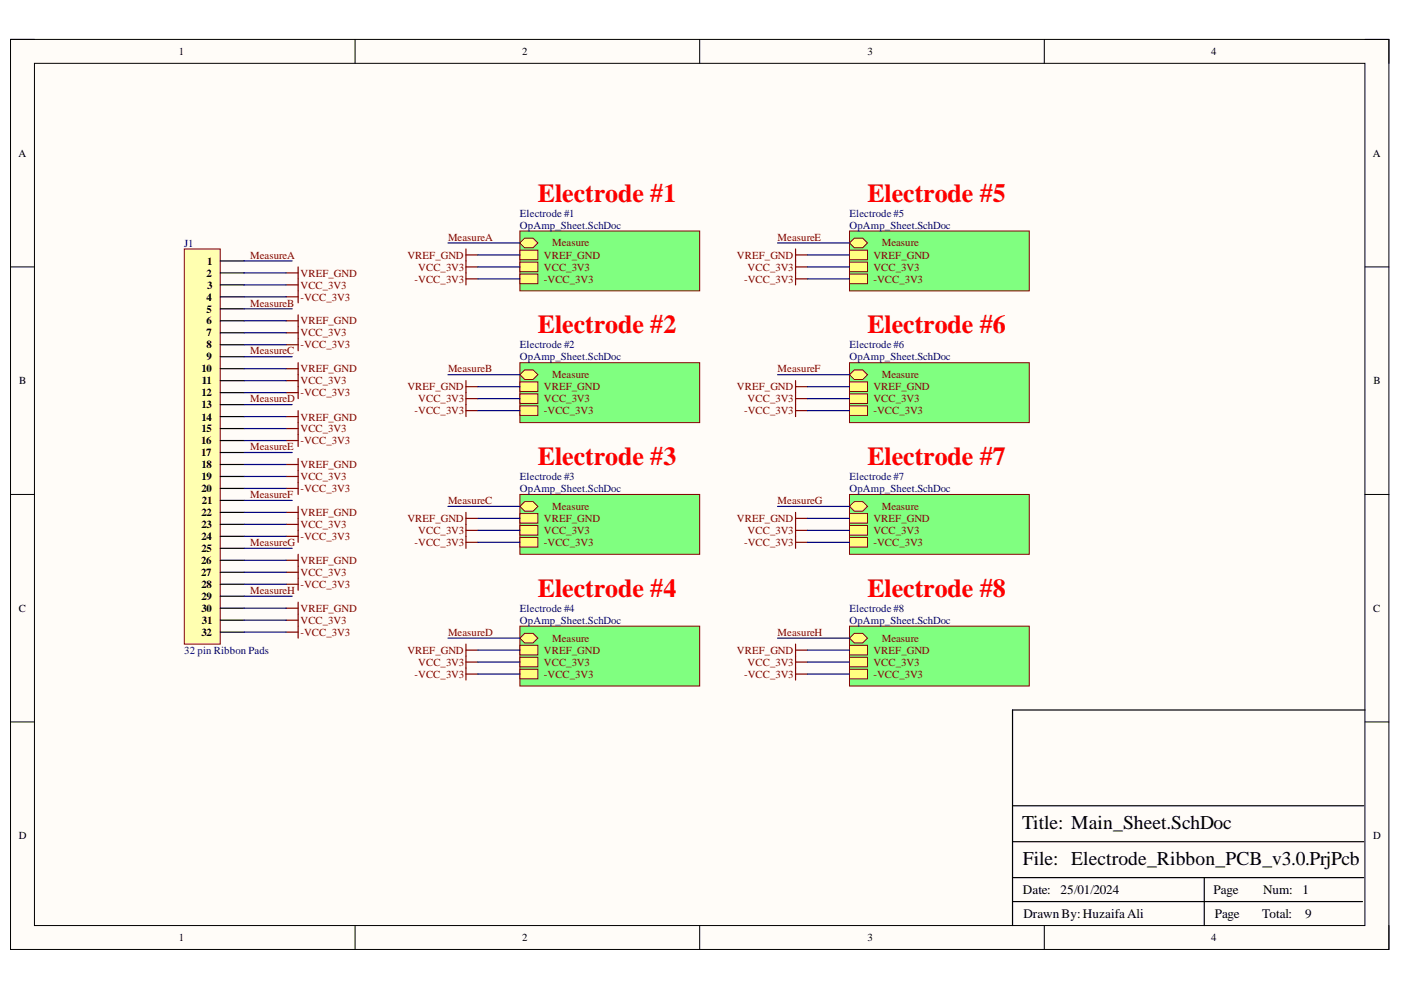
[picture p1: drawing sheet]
<svg xmlns="http://www.w3.org/2000/svg" width="297mm" height="210mm" viewBox="0 0 297 210" stroke-linecap="round" stroke-linejoin="round" font-family="sans-serif">
<path d="M2.2 8.4h292.3v192.9h-292.3z" fill-rule="evenodd" fill="#fffcf8"/>
<path d="M2.2 8.4h292.3v192.9h-292.3z" fill="none" stroke="#000" stroke-width=".21"/>
<path d="M7.3 13.4h282.1v182.8h-282.1z" fill-rule="evenodd" fill="#fffcf8"/>
<g fill="none" stroke="#000" stroke-width=".21">
<path d="M2.2 8.4h5.1M7.3 13.4h282.1v182.8h-282.1zM75.3 8.4v5M148.3 8.4v5M221.4 8.4v5M289.4 8.4h5.1v5M2.2 56.6h5.1M289.4 56.6h5.1M2.2 104.8h5.1M289.4 104.8h5.1M2.2 153.1h5.1M289.4 153.1h5.1"/>
<path d="M75.3 196.2v5.1M148.3 196.2v5.1M221.4 196.2v5.1M294.5 196.2v5.1"/>
</g>
<path d="M289.4 150.5h-74.7v45.7M214.7 178.5h74.4M214.7 170.8h74.4M214.7 191.2h74.2M214.7 186.1h74.4M255.3 186.1v10.1" fill="none" stroke="#000" stroke-width=".25"/>
<g fill="none" stroke="#800000" stroke-width=".25">
<path d="M60.7 57.9h2.5M63.2 56.6v5.1M60.7 60.4h2.5M60.7 68h2.5M60.7 70.6h2.5M60.7 78.2h2.5M63.2 66.7v5.1M63.2 76.9v5.1M60.7 80.7h2.5M60.7 88.3h2.5M60.7 90.9h2.5M60.7 98.5h2.5"/>
<path d="M63.2 87.1v5M63.2 97.2v5.1M60.7 101h2.5M60.7 108.6h2.5M60.7 111.2h2.5M60.7 118.8h2.5M63.2 107.4v5M63.2 117.5v5.1M60.7 121.3h2.5M60.7 129h2.5M60.7 131.5h2.5M63.2 127.7v5.1"/>
</g>
<path d="M39.1 52.8h7.6v83.8h-7.6z" fill-rule="evenodd" fill="#ffffb0"/>
<path d="M39.1 52.8h7.6v83.8h-7.6z" fill="none" stroke="#800000" stroke-width=".21"/>
<g fill="none" stroke="#000" stroke-width=".25">
<path d="M46.7 55.3h5.1M46.7 57.9h5.1M46.7 60.4h5.1M46.7 62.9h5.1M46.7 65.5h5.1M46.7 68h5.1M46.7 70.6h5.1M46.7 73.1h5.1M46.7 75.6h5.1M46.7 78.2h5.1M46.7 80.7h5.1M46.7 83.3h5.1"/>
<path d="M46.7 85.8h5.1M46.7 88.3h5.1M46.7 90.9h5.1M46.7 93.4h5.1M46.7 95.9h5.1M46.7 98.5h5.1M46.7 101h5.1M46.7 103.6h5.1M46.7 106.1h5.1M46.7 108.6h5.1M46.7 111.2h5.1M46.7 113.7h5.1"/>
<path d="M46.7 116.3h5.1M46.7 118.8h5.1M46.7 121.3h5.1M46.7 123.9h5.1M46.7 126.4h5.1M46.7 129h5.1M46.7 131.5h5.1M46.7 134h5.1"/>
</g>
<path d="M110.2 49h38.1v12.7h-38.1z" fill-rule="evenodd" fill="#80ff80"/>
<path d="M110.2 49h38.1v12.7h-38.1z" fill="none" stroke="#800000" stroke-width=".21"/>
<path d="M110.2 51.5l1-1h1.8l1 1-1 1h-1.8z" fill-rule="evenodd" fill="#ffff80"/>
<path d="M110.2 51.5l1-1h1.8l1 1-1 1h-1.8z" fill="none" stroke="#800000" stroke-width=".21"/>
<path d="M110.2 55.6h3.8v2h-3.8z" fill-rule="evenodd" fill="#ffff80"/>
<path d="M110.2 55.6h3.8v2h-3.8z" fill="none" stroke="#800000" stroke-width=".21"/>
<path d="M110.2 58.1h3.8v2h-3.8z" fill-rule="evenodd" fill="#ffff80"/>
<path d="M110.2 58.1h3.8v2h-3.8z" fill="none" stroke="#800000" stroke-width=".21"/>
<path d="M110.2 53h3.8v2.1h-3.8z" fill-rule="evenodd" fill="#ffff80"/>
<path d="M110.2 53h3.8v2.1h-3.8z" fill="none" stroke="#800000" stroke-width=".21"/>
<path d="M110.2 76.9h38.1v12.7h-38.1z" fill-rule="evenodd" fill="#80ff80"/>
<path d="M110.2 76.9h38.1v12.7h-38.1z" fill="none" stroke="#800000" stroke-width=".21"/>
<path d="M110.2 79.4l1-1h1.8l1 1-1 1.1h-1.8z" fill-rule="evenodd" fill="#ffff80"/>
<path d="M110.2 79.4l1-1h1.8l1 1-1 1.1h-1.8z" fill="none" stroke="#800000" stroke-width=".21"/>
<path d="M110.2 83.5h3.8v2h-3.8z" fill-rule="evenodd" fill="#ffff80"/>
<path d="M110.2 83.5h3.8v2h-3.8z" fill="none" stroke="#800000" stroke-width=".21"/>
<path d="M110.2 86h3.8v2.1h-3.8z" fill-rule="evenodd" fill="#ffff80"/>
<path d="M110.2 86h3.8v2.1h-3.8z" fill="none" stroke="#800000" stroke-width=".21"/>
<path d="M110.2 81h3.8v2h-3.8z" fill-rule="evenodd" fill="#ffff80"/>
<path d="M110.2 81h3.8v2h-3.8z" fill="none" stroke="#800000" stroke-width=".21"/>
<path d="M110.2 104.8h38.1v12.7h-38.1z" fill-rule="evenodd" fill="#80ff80"/>
<path d="M110.2 104.8h38.1v12.7h-38.1z" fill="none" stroke="#800000" stroke-width=".21"/>
<path d="M110.2 107.4l1-1h1.8l1 1-1 1h-1.8z" fill-rule="evenodd" fill="#ffff80"/>
<path d="M110.2 107.4l1-1h1.8l1 1-1 1h-1.8z" fill="none" stroke="#800000" stroke-width=".21"/>
<path d="M110.2 111.4h3.8v2.1h-3.8z" fill-rule="evenodd" fill="#ffff80"/>
<path d="M110.2 111.4h3.8v2.1h-3.8z" fill="none" stroke="#800000" stroke-width=".21"/>
<path d="M110.2 114h3.8v2h-3.8z" fill-rule="evenodd" fill="#ffff80"/>
<path d="M110.2 114h3.8v2h-3.8z" fill="none" stroke="#800000" stroke-width=".21"/>
<path d="M110.2 108.9h3.8v2h-3.8z" fill-rule="evenodd" fill="#ffff80"/>
<path d="M110.2 108.9h3.8v2h-3.8z" fill="none" stroke="#800000" stroke-width=".21"/>
<path d="M110.2 132.8h38.1v12.7h-38.1z" fill-rule="evenodd" fill="#80ff80"/>
<path d="M110.2 132.8h38.1v12.7h-38.1z" fill="none" stroke="#800000" stroke-width=".21"/>
<path d="M110.2 135.3l1-1h1.8l1 1-1 1h-1.8z" fill-rule="evenodd" fill="#ffff80"/>
<path d="M110.2 135.3l1-1h1.8l1 1-1 1h-1.8z" fill="none" stroke="#800000" stroke-width=".21"/>
<path d="M110.2 139.4h3.8v2h-3.8z" fill-rule="evenodd" fill="#ffff80"/>
<path d="M110.2 139.4h3.8v2h-3.8z" fill="none" stroke="#800000" stroke-width=".21"/>
<path d="M110.2 141.9h3.8v2h-3.8z" fill-rule="evenodd" fill="#ffff80"/>
<path d="M110.2 141.9h3.8v2h-3.8z" fill="none" stroke="#800000" stroke-width=".21"/>
<path d="M110.2 136.8h3.8v2.1h-3.8z" fill-rule="evenodd" fill="#ffff80"/>
<path d="M110.2 136.8h3.8v2.1h-3.8z" fill="none" stroke="#800000" stroke-width=".21"/>
<path d="M180.1 49h38.1v12.7h-38.1z" fill-rule="evenodd" fill="#80ff80"/>
<path d="M180.1 49h38.1v12.7h-38.1z" fill="none" stroke="#800000" stroke-width=".21"/>
<path d="M180.1 51.5l1-1h1.8l1 1-1 1h-1.8z" fill-rule="evenodd" fill="#ffff80"/>
<path d="M180.1 51.5l1-1h1.8l1 1-1 1h-1.8z" fill="none" stroke="#800000" stroke-width=".21"/>
<path d="M180.1 55.6h3.8v2h-3.8z" fill-rule="evenodd" fill="#ffff80"/>
<path d="M180.1 55.6h3.8v2h-3.8z" fill="none" stroke="#800000" stroke-width=".21"/>
<path d="M180.1 58.1h3.8v2.1h-3.8z" fill-rule="evenodd" fill="#ffff80"/>
<path d="M180.1 58.1h3.8v2.1h-3.8z" fill="none" stroke="#800000" stroke-width=".21"/>
<path d="M180.1 53h3.8v2.1h-3.8z" fill-rule="evenodd" fill="#ffff80"/>
<path d="M180.1 53h3.8v2.1h-3.8z" fill="none" stroke="#800000" stroke-width=".21"/>
<path d="M180.1 76.9h38.1v12.7h-38.1z" fill-rule="evenodd" fill="#80ff80"/>
<path d="M180.1 76.9h38.1v12.7h-38.1z" fill="none" stroke="#800000" stroke-width=".21"/>
<path d="M180.1 79.4l1-1h1.8l1 1-1 1.1h-1.8z" fill-rule="evenodd" fill="#ffff80"/>
<path d="M180.1 79.4l1-1h1.8l1 1-1 1.1h-1.8z" fill="none" stroke="#800000" stroke-width=".21"/>
<path d="M180.1 83.5h3.8v2h-3.8z" fill-rule="evenodd" fill="#ffff80"/>
<path d="M180.1 83.5h3.8v2h-3.8z" fill="none" stroke="#800000" stroke-width=".21"/>
<path d="M180.1 86h3.8v2.1h-3.8z" fill-rule="evenodd" fill="#ffff80"/>
<path d="M180.1 86h3.8v2.1h-3.8z" fill="none" stroke="#800000" stroke-width=".21"/>
<path d="M180.1 81h3.8v2h-3.8z" fill-rule="evenodd" fill="#ffff80"/>
<path d="M180.1 81h3.8v2h-3.8z" fill="none" stroke="#800000" stroke-width=".21"/>
<path d="M180.1 104.8h38.1v12.7h-38.1z" fill-rule="evenodd" fill="#80ff80"/>
<path d="M180.1 104.8h38.1v12.7h-38.1z" fill="none" stroke="#800000" stroke-width=".21"/>
<path d="M180.1 107.4l1-1h1.8l1 1-1 1h-1.8z" fill-rule="evenodd" fill="#ffff80"/>
<path d="M180.1 107.4l1-1h1.8l1 1-1 1h-1.8z" fill="none" stroke="#800000" stroke-width=".21"/>
<path d="M180.1 111.4h3.8v2.1h-3.8z" fill-rule="evenodd" fill="#ffff80"/>
<path d="M180.1 111.4h3.8v2.1h-3.8z" fill="none" stroke="#800000" stroke-width=".21"/>
<path d="M180.1 114h3.8v2h-3.8z" fill-rule="evenodd" fill="#ffff80"/>
<path d="M180.1 114h3.8v2h-3.8z" fill="none" stroke="#800000" stroke-width=".21"/>
<path d="M180.1 108.9h3.8v2h-3.8z" fill-rule="evenodd" fill="#ffff80"/>
<path d="M180.1 108.9h3.8v2h-3.8z" fill="none" stroke="#800000" stroke-width=".21"/>
<path d="M180.1 132.8h38.1v12.7h-38.1z" fill-rule="evenodd" fill="#80ff80"/>
<path d="M180.1 132.8h38.1v12.7h-38.1z" fill="none" stroke="#800000" stroke-width=".21"/>
<path d="M180.1 135.3l1-1h1.8l1 1-1 1h-1.8z" fill-rule="evenodd" fill="#ffff80"/>
<path d="M180.1 135.3l1-1h1.8l1 1-1 1h-1.8z" fill="none" stroke="#800000" stroke-width=".21"/>
<path d="M180.1 139.4h3.8v2h-3.8z" fill-rule="evenodd" fill="#ffff80"/>
<path d="M180.1 139.4h3.8v2h-3.8z" fill="none" stroke="#800000" stroke-width=".21"/>
<path d="M180.1 141.9h3.8v2h-3.8z" fill-rule="evenodd" fill="#ffff80"/>
<path d="M180.1 141.9h3.8v2h-3.8z" fill="none" stroke="#800000" stroke-width=".21"/>
<path d="M180.1 136.8h3.8v2.1h-3.8z" fill-rule="evenodd" fill="#ffff80"/>
<path d="M180.1 136.8h3.8v2.1h-3.8z" fill="none" stroke="#800000" stroke-width=".21"/>
<g fill="none" stroke="#800000" stroke-width=".25">
<path d="M98.8 52.8v7.6M98.8 54.1h2.5M98.8 56.6h2.5M98.8 59.1h2.5M168.7 54.1h2.5M168.7 56.6h2.5M168.7 59.1h2.5M168.7 52.8v7.6M60.7 62.9h2.5M60.7 73.1h2.5M63.2 61.7v2.5M63.2 71.8v2.6"/>
<path d="M60.7 83.3h2.5M60.7 93.4h2.5M63.2 82v2.5M63.2 92.1v2.6M98.8 80.7v7.6M98.8 82h2.5M98.8 84.5h2.5M98.8 87.1h2.5M168.7 82h2.5M168.7 84.5h2.5M168.7 87.1h2.5M168.7 80.7v7.6"/>
<path d="M60.7 103.6h2.5M60.7 113.7h2.5M63.2 102.3v2.5M63.2 112.4v2.6M98.8 108.6v7.7M98.8 109.9h2.5M98.8 112.4h2.5M98.8 115h2.5M168.7 109.9h2.5M168.7 112.4h2.5M168.7 115h2.5M168.7 108.6v7.7"/>
<path d="M60.7 123.9h2.5M60.7 134h2.5M63.2 122.6v2.5M63.2 132.8v2.5M98.8 136.6v7.6M98.8 137.8h2.5M168.7 137.8h2.5M168.7 136.6v7.6M98.8 140.4h2.5M98.8 142.9h2.5M168.7 140.4h2.5M168.7 142.9h2.5"/>
</g>
<g fill="none" stroke="#000080" stroke-width=".25">
<path d="M51.8 57.9h8.9M51.8 55.3h10.1M95 51.5h15.2M101.3 54.1h8.9M101.3 56.6h8.9M101.3 59.1h8.9M164.9 51.5h15.2M171.2 54.1h8.9M171.2 56.6h8.9M171.2 59.1h8.9M51.8 78.2h8.9M51.8 75.6h10.1"/>
<path d="M51.8 73.1h8.9M51.8 70.6h8.9M51.8 68h8.9M51.8 65.5h10.1M51.8 62.9h8.9M51.8 60.4h8.9M95 79.4h15.2M164.9 79.4h15.2M51.8 98.5h8.9M51.8 95.9h10.1M51.8 93.4h8.9M51.8 90.9h8.9"/>
<path d="M51.8 88.3h8.9M51.8 85.8h10.1M51.8 83.3h8.9M51.8 80.7h8.9M101.3 82h8.9M101.3 84.5h8.9M101.3 87.1h8.9M171.2 82h8.9M171.2 84.5h8.9M171.2 87.1h8.9M51.8 118.8h8.9M51.8 116.3h10.1"/>
<path d="M51.8 113.7h8.9M51.8 111.2h8.9M51.8 108.6h8.9M51.8 106.1h10.1M51.8 103.6h8.9M51.8 101h8.9M95 107.4h15.2M101.3 109.9h8.9M101.3 112.4h8.9M101.3 115h8.9M164.9 107.4h15.2M171.2 109.9h8.9"/>
<path d="M171.2 115h8.9M171.2 112.5h8.9M51.8 134h8.9M51.8 131.5h8.9M51.8 129h8.9M51.8 126.4h10.1M51.8 123.9h8.9M51.8 121.3h8.9M95 135.3h15.2M101.3 137.8h8.9M164.9 135.3h15.2M171.2 137.8h8.9"/>
<path d="M101.3 140.4h8.9M101.3 142.9h8.9M171.2 140.4h8.9M171.2 142.9h8.9"/>
</g>
<g font-size="5.5" fill="#f00">
<text x="114" y="42.8">Electrode #1</text>
<text x="183.9" y="42.8">Electrode #5</text>
<text x="114" y="70.7">Electrode #2</text>
<text x="183.9" y="70.7">Electrode #6</text>
<text x="114" y="98.5">Electrode #3</text>
<text x="183.9" y="98.5">Electrode #7</text>
<text x="114" y="126.5">Electrode #4</text>
<text x="183.9" y="126.5">Electrode #8</text>
</g>
<g font-size="4.1">
<text x="216.7" y="175.8">Title: Main_Sheet.SchDoc</text>
<text x="216.9" y="183.4">File: Electrode_Ribbon_PCB_v3.0.PrjPcb</text>
</g>
<g font-size="2.8">
<text x="216.9" y="189.6">Date:</text>
<text x="224.8" y="189.6">25/01/2024</text>
<text x="257.3" y="189.6">Page</text>
<text x="267.8" y="189.6">Num:</text>
<text x="276.2" y="189.6">1</text>
<text x="217" y="194.6">DrawnBy:HuzaifaAli</text>
<text x="257.6" y="194.6">Page</text>
<text x="267.6" y="194.6">Total:</text>
<text x="276.7" y="194.6">9</text>
</g>
<g font-size="2.3">
<text x="37.9" y="11.7">1</text>
<text x="110.7" y="11.7">2</text>
<text x="183.9" y="11.7">3</text>
<text x="256.8" y="11.7">4</text>
<text x="3.9" y="33.3">A</text>
<text x="291.1" y="33.3">A</text>
<text x="43.8" y="58.7">2</text>
<text x="43.9" y="56.1">1</text>
<text x="43.8" y="63.7">4</text>
<text x="43.9" y="61.2">3</text>
<text x="43.8" y="66.3">5</text>
<text x="43.8" y="68.8">6</text>
<text x="43.8" y="71.3">7</text>
<text x="43.8" y="73.9">8</text>
<text x="43.8" y="76.4">9</text>
<text x="4.1" y="81.5">B</text>
<text x="42.7" y="78.9">10</text>
<text x="42.8" y="81.5">11</text>
<text x="291.2" y="81.5">B</text>
<text x="42.7" y="84">12</text>
<text x="42.7" y="86.5">13</text>
<text x="42.7" y="89.2">14</text>
<text x="42.6" y="94.2">16</text>
<text x="42.7" y="91.7">15</text>
<text x="42.6" y="96.8">17</text>
<text x="42.7" y="99.3">18</text>
<text x="42.7" y="101.8">19</text>
<text x="42.7" y="104.4">20</text>
<text x="42.8" y="106.9">21</text>
<text x="42.7" y="109.4">22</text>
<text x="42.7" y="112">23</text>
<text x="42.6" y="119.6">26</text>
<text x="42.7" y="114.5">24</text>
<text x="42.7" y="117.1">25</text>
<text x="42.6" y="122.1">27</text>
<text x="42.7" y="124.7">28</text>
<text x="4" y="129.7">C</text>
<text x="42.7" y="127.2">29</text>
<text x="42.7" y="129.7">30</text>
<text x="291.2" y="129.7">C</text>
<text x="42.7" y="134.8">32</text>
<text x="42.8" y="132.3">31</text>
<text x="4" y="178">D</text>
<text x="291.2" y="178">D</text>
<text x="37.9" y="199.5">1</text>
<text x="110.7" y="199.5">2</text>
<text x="183.9" y="199.5">3</text>
<text x="256.8" y="199.5">4</text>
</g>
<g font-size="2.3" fill="#000080">
<text x="110.2" y="46">Electrode #1</text>
<text x="180.1" y="46">Electrode #5</text>
<text x="39.1" y="52.3">J1</text>
<text x="110.2" y="48.5">OpAmp_Sheet.SchDoc</text>
<text x="180.1" y="48.5">OpAmp_Sheet.SchDoc</text>
<text x="110.2" y="73.9">Electrode #2</text>
<text x="110.2" y="76.4">OpAmp_Sheet.SchDoc</text>
<text x="180.1" y="73.9">Electrode #6</text>
<text x="180.1" y="76.4">OpAmp_Sheet.SchDoc</text>
<text x="110.2" y="101.8">Electrode #3</text>
<text x="180.1" y="101.8">Electrode #7</text>
<text x="110.2" y="104.4">OpAmp_Sheet.SchDoc</text>
<text x="180.1" y="104.4">OpAmp_Sheet.SchDoc</text>
<text x="110.2" y="129.7">Electrode #4</text>
<text x="180.1" y="129.7">Electrode #8</text>
<text x="110.2" y="132.3">OpAmp_Sheet.SchDoc</text>
<text x="180.1" y="132.3">OpAmp_Sheet.SchDoc</text>
<text x="39.1" y="138.6">32 pin Ribbon Pads</text>
</g>
<g font-size="2.3" fill="#800000">
<text x="95" y="51">MeasureA</text>
<text x="117.1" y="52.2">Measure</text>
<text x="164.9" y="51">MeasureE</text>
<text x="186.9" y="52.2">Measure</text>
<text x="53" y="54.8">MeasureA</text>
<text x="63.7" y="58.7">VREF_GND</text>
<text x="86.4" y="54.8">VREF_GND</text>
<text x="87.9" y="59.9">-VCC_3V3</text>
<text x="88.6" y="57.4">VCC_3V3</text>
<text x="115.3" y="57.4">VCC_3V3</text>
<text x="115.3" y="59.9">-VCC_3V3</text>
<text x="115.3" y="54.8">VREF_GND</text>
<text x="156.2" y="54.8">VREF_GND</text>
<text x="157.8" y="59.9">-VCC_3V3</text>
<text x="158.5" y="57.4">VCC_3V3</text>
<text x="185.2" y="57.4">VCC_3V3</text>
<text x="185.2" y="59.9">-VCC_3V3</text>
<text x="185.2" y="54.8">VREF_GND</text>
<text x="53" y="65">MeasureB</text>
<text x="63.7" y="61.2">VCC_3V3</text>
<text x="63.7" y="63.7">-VCC_3V3</text>
<text x="63.7" y="68.8">VREF_GND</text>
<text x="63.7" y="71.3">VCC_3V3</text>
<text x="53" y="75.1">MeasureC</text>
<text x="63.7" y="73.9">-VCC_3V3</text>
<text x="63.7" y="78.9">VREF_GND</text>
<text x="63.7" y="81.5">VCC_3V3</text>
<text x="86.4" y="82.7">VREF_GND</text>
<text x="95" y="78.9">MeasureB</text>
<text x="115.3" y="82.7">VREF_GND</text>
<text x="117.1" y="80.2">Measure</text>
<text x="156.2" y="82.7">VREF_GND</text>
<text x="164.9" y="78.9">MeasureF</text>
<text x="185.2" y="82.7">VREF_GND</text>
<text x="186.9" y="80.2">Measure</text>
<text x="53" y="85.3">MeasureD</text>
<text x="63.7" y="89.2">VREF_GND</text>
<text x="63.7" y="84">-VCC_3V3</text>
<text x="87.9" y="87.8">-VCC_3V3</text>
<text x="88.6" y="85.3">VCC_3V3</text>
<text x="115.3" y="85.3">VCC_3V3</text>
<text x="115.3" y="87.8">-VCC_3V3</text>
<text x="157.8" y="87.8">-VCC_3V3</text>
<text x="158.5" y="85.3">VCC_3V3</text>
<text x="185.2" y="85.3">VCC_3V3</text>
<text x="185.2" y="87.8">-VCC_3V3</text>
<text x="53" y="95.5">MeasureE</text>
<text x="63.7" y="91.7">VCC_3V3</text>
<text x="63.7" y="94.2">-VCC_3V3</text>
<text x="63.7" y="99.3">VREF_GND</text>
<text x="63.7" y="101.8">VCC_3V3</text>
<text x="53" y="105.6">MeasureF</text>
<text x="63.7" y="104.4">-VCC_3V3</text>
<text x="95" y="106.9">MeasureC</text>
<text x="164.9" y="106.9">MeasureG</text>
<text x="63.7" y="109.4">VREF_GND</text>
<text x="63.7" y="112">VCC_3V3</text>
<text x="86.4" y="110.7">VREF_GND</text>
<text x="88.6" y="113.2">VCC_3V3</text>
<text x="115.3" y="113.2">VCC_3V3</text>
<text x="115.3" y="110.7">VREF_GND</text>
<text x="117.1" y="108.1">Measure</text>
<text x="156.2" y="110.7">VREF_GND</text>
<text x="158.5" y="113.2">VCC_3V3</text>
<text x="185.2" y="113.2">VCC_3V3</text>
<text x="185.2" y="110.7">VREF_GND</text>
<text x="186.9" y="108.1">Measure</text>
<text x="53" y="115.8">MeasureG</text>
<text x="63.7" y="119.6">VREF_GND</text>
<text x="63.7" y="114.5">-VCC_3V3</text>
<text x="87.9" y="115.8">-VCC_3V3</text>
<text x="115.3" y="115.8">-VCC_3V3</text>
<text x="157.8" y="115.8">-VCC_3V3</text>
<text x="185.2" y="115.8">-VCC_3V3</text>
<text x="53" y="125.9">MeasureH</text>
<text x="63.7" y="122.1">VCC_3V3</text>
<text x="63.7" y="124.7">-VCC_3V3</text>
<text x="63.7" y="129.7">VREF_GND</text>
<text x="63.7" y="132.3">VCC_3V3</text>
<text x="63.7" y="134.8">-VCC_3V3</text>
<text x="95" y="134.8">MeasureD</text>
<text x="117.1" y="136.1">Measure</text>
<text x="164.9" y="134.8">MeasureH</text>
<text x="186.9" y="136.1">Measure</text>
<text x="86.4" y="138.6">VREF_GND</text>
<text x="87.9" y="143.7">-VCC_3V3</text>
<text x="88.6" y="141.1">VCC_3V3</text>
<text x="115.3" y="141.1">VCC_3V3</text>
<text x="115.3" y="143.7">-VCC_3V3</text>
<text x="115.3" y="138.6">VREF_GND</text>
<text x="156.2" y="138.6">VREF_GND</text>
<text x="157.8" y="143.7">-VCC_3V3</text>
<text x="158.5" y="141.1">VCC_3V3</text>
<text x="185.2" y="141.1">VCC_3V3</text>
<text x="185.2" y="143.7">-VCC_3V3</text>
<text x="185.2" y="138.6">VREF_GND</text>
</g>
</svg>
